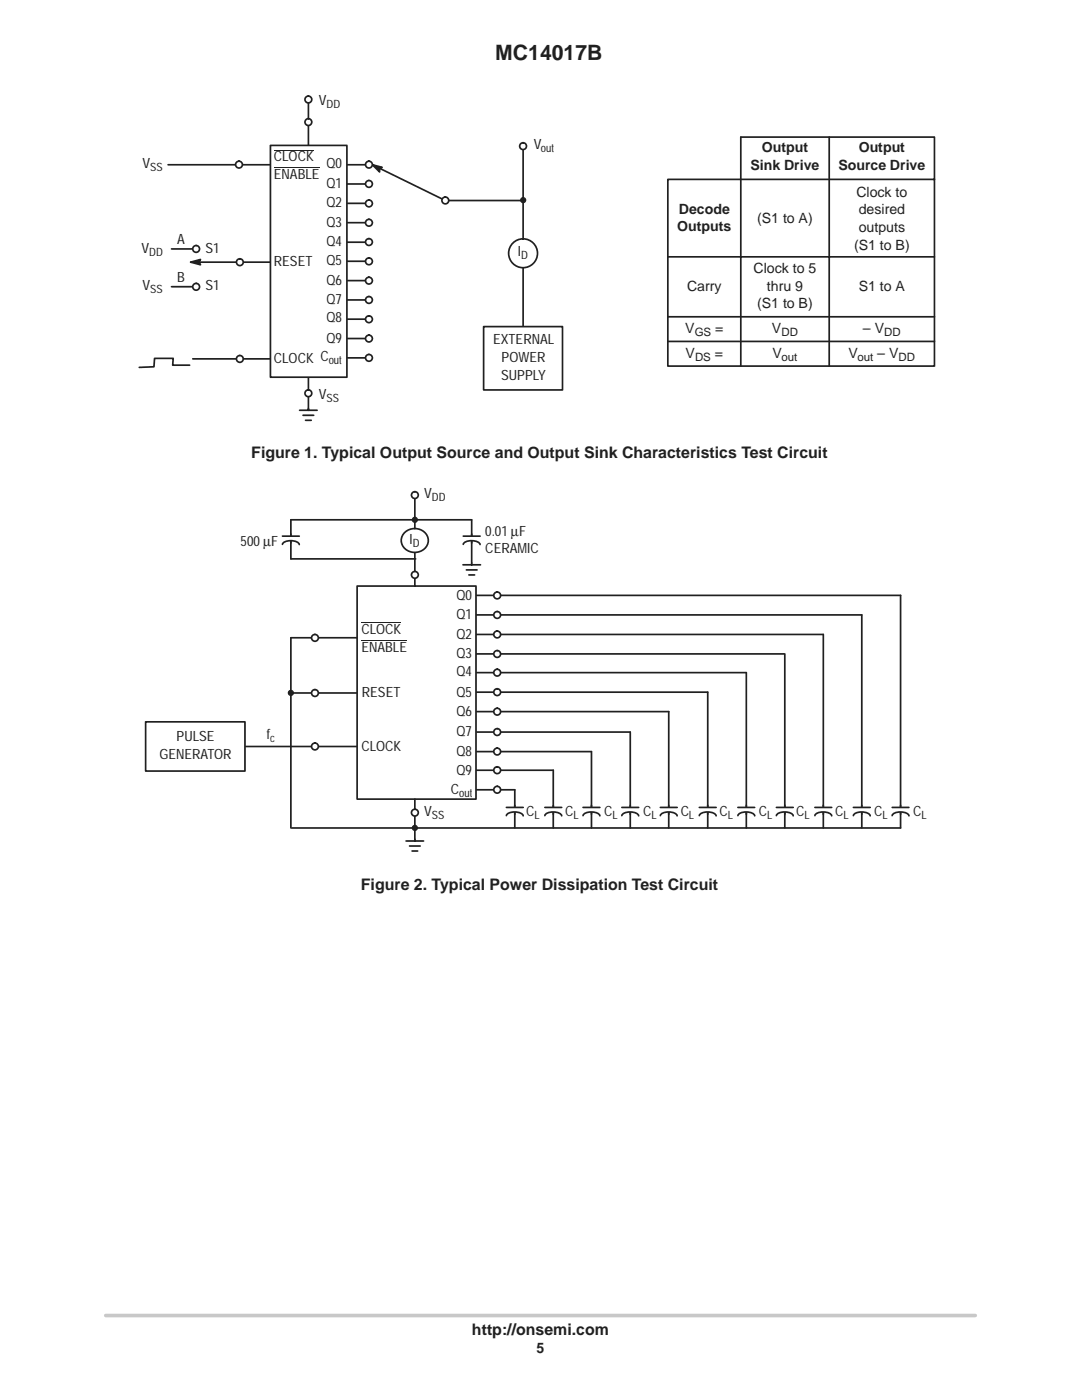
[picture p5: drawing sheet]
<svg xmlns="http://www.w3.org/2000/svg" width="216mm" height="279mm" viewBox="0 0 216 279" stroke-linecap="round" stroke-linejoin="round" font-family="sans-serif">
<path d="M21.1 262.5h173.5" fill="none" stroke="#c7c8ca" stroke-width=".72"/>
<path d="M38 52.3h16" fill="none" stroke="#231f20" stroke-width=".34"/>
<path d="M38 52.3l2-.5-.3 .5 .3 .5z" fill-rule="evenodd" fill="#231f20"/>
<path d="M104.4 29.2v36.1M38 52.3l2-.5-.3 .5 .3 .5zM59.8 81.9h3.5M60.5 82.9h2.1M61 83.9h1.1M61.5 81.5v.4" fill="none" stroke="#231f20" stroke-width=".34"/>
<circle cx="104.4" cy="50.5" r="2.88" fill="#fff"/>
<circle cx="104.4" cy="50.5" r="2.88" fill="none" stroke="#231f20" stroke-width=".34"/>
<path d="M96.5 65.2h15.7v12.6h-15.7z" fill-rule="evenodd" fill="#fff"/>
<path d="M96.5 65.2h15.7v12.6h-15.7z" fill="none" stroke="#231f20" stroke-width=".34"/>
<circle cx="104.4" cy="29.2" r=".68" fill="#fff"/>
<g fill="none" stroke="#231f20" stroke-width=".34">
<path d="M74.3 32.9l14.6 7.1h15.1"/>
<circle cx="104.4" cy="29.2" r=".68"/>
</g>
<circle cx="104.4" cy="39.9" r=".49" fill="#231f20" stroke="#231f20" stroke-width=".26"/>
<path d="M74.3 32.9l2 .5-.6 .3v.6z" fill="#231f20"/>
<path d="M74.3 32.9l2 .5-.6 .3v.6z" fill="none" stroke="#231f20" stroke-width=".34"/>
<circle cx="88.9" cy="40" r=".68" fill="#fff"/>
<g fill="none" stroke="#231f20" stroke-width=".34">
<path d="M61.5 19.9v62M68.1 32.9h6.2"/>
<circle cx="88.9" cy="40" r=".68"/>
</g>
<circle cx="73.6" cy="32.9" r=".68" fill="#fff"/>
<g fill="none" stroke="#231f20" stroke-width=".34">
<path d="M68.1 36.7h6.2"/>
<circle cx="73.6" cy="32.9" r=".68"/>
</g>
<circle cx="73.6" cy="36.7" r=".68" fill="#fff"/>
<g fill="none" stroke="#231f20" stroke-width=".34">
<path d="M68.1 40.6h6.2"/>
<circle cx="73.6" cy="36.7" r=".68"/>
</g>
<circle cx="73.6" cy="40.6" r=".68" fill="#fff"/>
<g fill="none" stroke="#231f20" stroke-width=".34">
<path d="M68.1 44.4h6.2"/>
<circle cx="73.6" cy="40.6" r=".68"/>
</g>
<circle cx="73.6" cy="44.4" r=".68" fill="#fff"/>
<g fill="none" stroke="#231f20" stroke-width=".34">
<path d="M68.1 48.3h6.2"/>
<circle cx="73.6" cy="44.4" r=".68"/>
</g>
<circle cx="73.6" cy="48.3" r=".68" fill="#fff"/>
<g fill="none" stroke="#231f20" stroke-width=".34">
<path d="M68.1 52.1h6.2"/>
<circle cx="73.6" cy="48.3" r=".68"/>
</g>
<circle cx="73.6" cy="52.2" r=".68" fill="#fff"/>
<g fill="none" stroke="#231f20" stroke-width=".34">
<path d="M68.1 56h6.2"/>
<circle cx="73.6" cy="52.2" r=".68"/>
</g>
<circle cx="73.6" cy="56" r=".68" fill="#fff"/>
<g fill="none" stroke="#231f20" stroke-width=".34">
<path d="M68.1 59.9h6.2"/>
<circle cx="73.6" cy="56" r=".68"/>
</g>
<circle cx="73.6" cy="59.9" r=".68" fill="#fff"/>
<g fill="none" stroke="#231f20" stroke-width=".34">
<path d="M68.1 63.7h6.2"/>
<circle cx="73.6" cy="59.9" r=".68"/>
</g>
<circle cx="73.6" cy="63.7" r=".68" fill="#fff"/>
<g fill="none" stroke="#231f20" stroke-width=".34">
<path d="M68.1 67.6h6.2"/>
<circle cx="73.6" cy="63.7" r=".68"/>
</g>
<circle cx="73.6" cy="67.6" r=".68" fill="#fff"/>
<g fill="none" stroke="#231f20" stroke-width=".34">
<path d="M68.1 71.4h6.2"/>
<circle cx="73.6" cy="67.6" r=".68"/>
</g>
<circle cx="73.6" cy="71.4" r=".68" fill="#fff"/>
<g fill="none" stroke="#231f20" stroke-width=".34">
<path d="M33.5 32.9h20.5"/>
<circle cx="73.6" cy="71.4" r=".68"/>
</g>
<circle cx="61.5" cy="19.9" r=".68" fill="#fff"/>
<circle cx="61.5" cy="19.9" r=".68" fill="none" stroke="#231f20" stroke-width=".34"/>
<circle cx="61.5" cy="24.4" r=".68" fill="#fff"/>
<circle cx="61.5" cy="24.4" r=".68" fill="none" stroke="#231f20" stroke-width=".34"/>
<circle cx="61.5" cy="78.5" r=".68" fill="#fff"/>
<g fill="none" stroke="#231f20" stroke-width=".34">
<path d="M34.2 49.7h4.9M34.2 57.2h4.9"/>
<circle cx="61.5" cy="78.5" r=".68"/>
</g>
<circle cx="39.1" cy="49.7" r=".68" fill="#fff"/>
<circle cx="39.1" cy="49.7" r=".68" fill="none" stroke="#231f20" stroke-width=".34"/>
<circle cx="39.1" cy="57.2" r=".68" fill="#fff"/>
<g fill="none" stroke="#231f20" stroke-width=".34">
<path d="M38.5 71.6h15.5"/>
<circle cx="39.1" cy="57.2" r=".68"/>
</g>
<circle cx="47.9" cy="71.6" r=".68" fill="#fff"/>
<circle cx="47.9" cy="71.6" r=".68" fill="none" stroke="#231f20" stroke-width=".34"/>
<circle cx="47.9" cy="52.3" r=".68" fill="#fff"/>
<g fill="none" stroke="#231f20" stroke-width=".34">
<path d="M37.8 72.9h-3.3l.1-1.4h-3.8l-.1 1.7-2.9 .1"/>
<circle cx="47.9" cy="52.3" r=".68"/>
</g>
<circle cx="47.7" cy="32.9" r=".68" fill="#fff"/>
<circle cx="47.7" cy="32.9" r=".68" fill="none" stroke="#231f20" stroke-width=".34"/>
<path d="M54 29h15.2v46.3h-15.2z" fill-rule="evenodd" fill="#fff"/>
<g fill="none" stroke="#231f20" stroke-width=".34">
<path d="M54 29h15.2v46.3h-15.2zM133.3 35.8h53.2v37.3h-53.2zM165.5 27.4v45.7M186.5 35.8v-8.4h-38.7v45.7M133.3 51.3h53.2M133.3 63.2h53.2M133.3 68.1h53.2M58 103.7h36.1M58 111.5h24.9M94.8 118.8h84.9M58 127.3h13.4M58 138.3h13.3"/>
<path d="M94.8 122.7h77.2M94.8 134.2h54.1M95 126.6h69.3M95 130.5h61.5M95 138.1h46.2M48.9 149h22.7M94.8 153.7h15.6M95 157.6h7.7M95.1 142h38.3M95.1 146.1h30.7M95.1 150h22.9M58.2 165.2h121.5"/>
</g>
<path d="M54.6 29.9h8M54.6 33.5h9.1" fill="none" stroke="#231f20" stroke-width=".2"/>
<path d="M71.3 117h23.7v42.5h-23.7z" fill-rule="evenodd" fill="#fff"/>
<g fill="none" stroke="#231f20" stroke-width=".34">
<path d="M82.8 98.8v18.2M58 103.7v7.8M71.3 117h23.7v42.5h-23.7zM94.1 103.7v8.7M179.7 118.8v46.4M58 127.3v37.9M141.2 138.1v27.1M148.9 134.2v31M156.6 130.5v34.7M164.3 126.6v38.6M172 122.7v42.5M102.7 157.6v7.6"/>
<path d="M110.4 153.7v11.5M118 150v15.2M125.8 146.1v19.1M133.4 142v23.2"/>
</g>
<path d="M29.1 144.1h19.8v9.8h-19.8z" fill-rule="evenodd" fill="#fff"/>
<path d="M29.1 144.1h19.8v9.8h-19.8z" fill="none" stroke="#231f20" stroke-width=".34"/>
<circle cx="99.2" cy="118.8" r=".68" fill="#fff"/>
<g fill="none" stroke="#231f20" stroke-width=".34">
<path d="M102.7 160.7v1.8"/>
<circle cx="99.2" cy="118.8" r=".68"/>
</g>
<path d="M101.1 161.1h3.3v.9h-3.3z" fill-rule="evenodd" fill="#fff"/>
<path d="M92.4 112.7h3.5M93.1 113.7h2.1M93.6 114.7h1.1M94.1 106.6v1.8M94.1 112.4v.3M101 162.8a2.08 2.08 0 0 1 2.7-.6l.6 .4 .1 .2M101 161.1h3.4" fill="none" stroke="#231f20" stroke-width=".34"/>
<path d="M92.5 107h3.4v.9h-3.4z" fill-rule="evenodd" fill="#fff"/>
<path d="M92.4 108.6a2.08 2.08 0 0 1 2.7-.5l.6 .3 .1 .3M92.4 107h3.4" fill="none" stroke="#231f20" stroke-width=".34"/>
<path d="M80.7 106.4a2.79 2.79 0 0 1 2.8-.8 2.79 2.79 0 0 1 2 2.3 2.72 2.72 0 0 1-2.7 2.3 2.72 2.72 0 0 1-2.7-2.3v-.6z" fill-rule="evenodd" fill="#fff"/>
<path d="M80.7 106.4a2.79 2.79 0 0 1 2.8-.8 2.79 2.79 0 0 1 2 2.3 2.72 2.72 0 0 1-2.7 2.3 2.72 2.72 0 0 1-2.7-2.3v-.6z" fill="none" stroke="#231f20" stroke-width=".34"/>
<g fill="#231f20" stroke="#231f20" stroke-width=".26">
<circle cx="82.8" cy="103.7" r=".49"/>
<circle cx="82.8" cy="165.2" r=".49"/>
</g>
<circle cx="82.8" cy="98.8" r=".68" fill="#fff"/>
<circle cx="82.8" cy="98.8" r=".68" fill="none" stroke="#231f20" stroke-width=".34"/>
<circle cx="82.8" cy="114.7" r=".68" fill="#fff"/>
<g fill="none" stroke="#231f20" stroke-width=".34">
<path d="M58 106.6v1.8"/>
<circle cx="82.8" cy="114.7" r=".68"/>
</g>
<path d="M56.4 107h3.4v.9h-3.4z" fill-rule="evenodd" fill="#fff"/>
<path d="M56.4 108.6a2.08 2.08 0 0 1 2.6-.5l.6 .3 .1 .3M56.4 107h3.3" fill="none" stroke="#231f20" stroke-width=".34"/>
<circle cx="58" cy="138.3" r=".49" fill="#231f20" stroke="#231f20" stroke-width=".26"/>
<circle cx="62.8" cy="127.3" r=".68" fill="#fff"/>
<circle cx="62.8" cy="127.3" r=".68" fill="none" stroke="#231f20" stroke-width=".34"/>
<circle cx="62.8" cy="138.3" r=".68" fill="#fff"/>
<circle cx="62.8" cy="138.3" r=".68" fill="none" stroke="#231f20" stroke-width=".34"/>
<circle cx="62.8" cy="149" r=".68" fill="#fff"/>
<g fill="none" stroke="#231f20" stroke-width=".34">
<path d="M82.8 159.5v8.3"/>
<circle cx="62.8" cy="149" r=".68"/>
</g>
<circle cx="82.8" cy="162.2" r=".68" fill="#fff"/>
<g fill="none" stroke="#231f20" stroke-width=".34">
<path d="M81 167.8h3.5M81.7 168.8h2.1M82.2 169.8h1.1M82.8 167.5v.3"/>
<circle cx="82.8" cy="162.2" r=".68"/>
</g>
<circle cx="99.2" cy="122.7" r=".68" fill="#fff"/>
<circle cx="99.2" cy="122.7" r=".68" fill="none" stroke="#231f20" stroke-width=".34"/>
<circle cx="99.2" cy="126.6" r=".68" fill="#fff"/>
<circle cx="99.2" cy="126.6" r=".68" fill="none" stroke="#231f20" stroke-width=".34"/>
<circle cx="99.2" cy="130.5" r=".68" fill="#fff"/>
<circle cx="99.2" cy="130.5" r=".68" fill="none" stroke="#231f20" stroke-width=".34"/>
<circle cx="99.2" cy="134.2" r=".68" fill="#fff"/>
<circle cx="99.2" cy="134.2" r=".68" fill="none" stroke="#231f20" stroke-width=".34"/>
<circle cx="99.2" cy="138.1" r=".68" fill="#fff"/>
<circle cx="99.2" cy="138.1" r=".68" fill="none" stroke="#231f20" stroke-width=".34"/>
<circle cx="99.2" cy="142" r=".68" fill="#fff"/>
<circle cx="99.2" cy="142" r=".68" fill="none" stroke="#231f20" stroke-width=".34"/>
<circle cx="99.2" cy="146.1" r=".68" fill="#fff"/>
<circle cx="99.2" cy="146.1" r=".68" fill="none" stroke="#231f20" stroke-width=".34"/>
<circle cx="99.2" cy="150" r=".68" fill="#fff"/>
<circle cx="99.2" cy="150" r=".68" fill="none" stroke="#231f20" stroke-width=".34"/>
<circle cx="99.2" cy="153.7" r=".68" fill="#fff"/>
<circle cx="99.2" cy="153.7" r=".68" fill="none" stroke="#231f20" stroke-width=".34"/>
<circle cx="99.2" cy="157.6" r=".68" fill="#fff"/>
<g fill="none" stroke="#231f20" stroke-width=".34">
<path d="M110.4 160.7v1.8"/>
<circle cx="99.2" cy="157.6" r=".68"/>
</g>
<path d="M108.8 161.1h3.3v.9h-3.3z" fill-rule="evenodd" fill="#fff"/>
<path d="M108.7 162.8a2.08 2.08 0 0 1 2.7-.6l.6 .4 .1 .2M108.7 161.1h3.4M118 160.7v1.8" fill="none" stroke="#231f20" stroke-width=".34"/>
<path d="M116.4 161.1h3.3v.9h-3.3z" fill-rule="evenodd" fill="#fff"/>
<path d="M116.3 162.8a2.08 2.08 0 0 1 2.7-.6l.6 .4 .1 .2M116.3 161.1h3.4M125.8 160.7v1.8" fill="none" stroke="#231f20" stroke-width=".34"/>
<path d="M124.1 161.1h3.4v.9h-3.4z" fill-rule="evenodd" fill="#fff"/>
<path d="M124.1 162.8a2.08 2.08 0 0 1 2.6-.6l.6 .4 .1 .2M124.1 161.1h3.3M133.4 160.7v1.8" fill="none" stroke="#231f20" stroke-width=".34"/>
<path d="M131.8 161.1h3.4v.9h-3.4z" fill-rule="evenodd" fill="#fff"/>
<path d="M131.8 162.8a2.08 2.08 0 0 1 2.6-.6l.6 .4 .1 .2M131.8 161.1h3.3M141.2 160.7v1.8" fill="none" stroke="#231f20" stroke-width=".34"/>
<path d="M139.6 161.1h3.4v.9h-3.4z" fill-rule="evenodd" fill="#fff"/>
<path d="M139.5 162.8a2.08 2.08 0 0 1 2.7-.6l.6 .4 .1 .2M139.5 161.1h3.4M148.9 160.7v1.8" fill="none" stroke="#231f20" stroke-width=".34"/>
<path d="M147.3 161.1h3.3v.9h-3.3z" fill-rule="evenodd" fill="#fff"/>
<path d="M147.2 162.8a2.08 2.08 0 0 1 2.7-.6l.6 .4 .1 .2M147.2 161.1h3.4M156.6 160.7v1.8" fill="none" stroke="#231f20" stroke-width=".34"/>
<path d="M155 161.1h3.3v.9h-3.3z" fill-rule="evenodd" fill="#fff"/>
<path d="M154.9 162.8a2.08 2.08 0 0 1 2.7-.6l.6 .4 .1 .2M154.9 161.1h3.4M164.3 160.7v1.8" fill="none" stroke="#231f20" stroke-width=".34"/>
<path d="M162.6 161.1h3.4v.9h-3.4z" fill-rule="evenodd" fill="#fff"/>
<path d="M162.6 162.8a2.08 2.08 0 0 1 2.7-.6l.6 .4 .1 .2M162.6 161.1h3.4M172 160.7v1.8" fill="none" stroke="#231f20" stroke-width=".34"/>
<path d="M170.3 161.1h3.4v.9h-3.4z" fill-rule="evenodd" fill="#fff"/>
<path d="M170.3 162.8a2.08 2.08 0 0 1 2.6-.6l.6 .4 .1 .2M170.3 161.1h3.3M179.7 160.7v1.8" fill="none" stroke="#231f20" stroke-width=".34"/>
<path d="M178.1 161.1h3.3v.9h-3.3z" fill-rule="evenodd" fill="#fff"/>
<path d="M178 162.8a2.08 2.08 0 0 1 2.7-.6l.6 .4 .1 .2M178 161.1h3.4" fill="none" stroke="#231f20" stroke-width=".34"/>
<path d="M72.1 124.3h7.9M72.1 127.8h9.1" fill="none" stroke="#231f20" stroke-width=".2"/>
<text font-size="4.2" fill="#231f20" x="98.8" y="11.9">MC14017B</text>
<g font-size="3.2" fill="#231f20">
<text x="50.1" y="91.4">Figure 1. Typical Output Source and Output Sink Characteristics Test Circuit</text>
<text x="72" y="177.6">Figure 2. Typical Power Dissipation Test Circuit</text>
<text x="94.2" y="266.4">http://onsemi.com</text>
</g>
<g font-size="2.8" fill="#231f20">
<text x="63.6" y="21">V</text>
<text x="106.5" y="29.8">V</text>
<text x="28.4" y="33.5">V</text>
<text x="54.6" y="32.2">CLOCK</text>
<text x="54.6" y="35.7">ENABLE</text>
<text x="65.1" y="33.5">Q0</text>
<text x="149.7" y="33.9">Sink Drive</text>
<text x="152" y="30.4">Output</text>
<text x="167.3" y="33.9">Source Drive</text>
<text x="171.3" y="30.4">Output</text>
<text x="65.1" y="37.6">Q1</text>
<text x="65.1" y="41.3">Q2</text>
<text x="170.9" y="39.3">Clock to</text>
<text x="65.1" y="45.4">Q3</text>
<text x="135.1" y="46.2">Outputs</text>
<text x="135.5" y="42.7">Decode</text>
<text x="151.1" y="44.5">(S1 to A)</text>
<text x="171.4" y="42.8">desired</text>
<text x="171.4" y="46.3">outputs</text>
<text x="28.2" y="50.5">V</text>
<text x="35.3" y="48.8">A</text>
<text x="41" y="50.5">S1</text>
<text x="54.6" y="53.2">RESET</text>
<text x="65.1" y="49.1">Q4</text>
<text x="65.1" y="52.8">Q5</text>
<text x="103.3" y="51.1">I</text>
<text x="170.4" y="49.8">(S1 to B)</text>
<text x="28.4" y="57.9">V</text>
<text x="35.3" y="56.2">B</text>
<text x="41" y="57.9">S1</text>
<text x="65.1" y="56.9">Q6</text>
<text x="137.1" y="58.1">Carry</text>
<text x="150.4" y="54.5">Clock to 5</text>
<text x="153" y="58">thru 9</text>
<text x="171.4" y="58.1">S1 to A</text>
<text x="65.1" y="60.6">Q7</text>
<text x="65.1" y="64.3">Q8</text>
<text x="151.1" y="61.5">(S1 to B)</text>
<text x="65.1" y="68.4">Q9</text>
<text x="98.4" y="68.7">EXTERNAL</text>
<text x="136.7" y="66.4">V</text>
<text x="136.8" y="71.5">V</text>
<text x="142.7" y="71.5">=</text>
<text x="142.7" y="66.4">=</text>
<text x="154" y="66.4">V</text>
<text x="154.2" y="71.5">V</text>
<text x="169.3" y="71.5">V</text>
<text x="172.2" y="66.4">– V</text>
<text x="175.1" y="71.5">– V</text>
<text x="54.6" y="72.5">CLOCK C</text>
<text x="100" y="75.8">SUPPLY</text>
<text x="100.1" y="72.3">POWER</text>
<text x="63.6" y="79.6">V</text>
<text x="84.6" y="99.4">V</text>
<text x="96.8" y="106.9">0.01 µF</text>
<text x="48" y="108.9">500µF</text>
<text x="81.7" y="108.6">I</text>
<text x="96.8" y="110.4">CERAMIC</text>
<text x="91.1" y="119.8">Q0</text>
<text x="91.1" y="123.5">Q1</text>
<text x="72.1" y="126.5">CLOCK</text>
<text x="72.1" y="130">ENABLE</text>
<text x="91.1" y="127.5">Q2</text>
<text x="91.1" y="131.3">Q3</text>
<text x="91.1" y="135">Q4</text>
<text x="72.2" y="139.1">RESET</text>
<text x="91.1" y="139.1">Q5</text>
<text x="91.1" y="142.8">Q6</text>
<text x="35.2" y="147.9">PULSE</text>
<text x="53.2" y="147.5">f</text>
<text x="72.1" y="149.9">CLOCK</text>
<text x="91.1" y="146.9">Q7</text>
<text x="31.8" y="151.4">GENERATOR</text>
<text x="91.1" y="150.9">Q8</text>
<text x="91.1" y="154.7">Q9</text>
<text x="90" y="158.4">C</text>
<text x="84.6" y="162.8">V</text>
<text x="105" y="162.8">C</text>
<text x="112.8" y="162.8">C</text>
<text x="120.6" y="162.8">C</text>
<text x="128.4" y="162.8">C</text>
<text x="135.8" y="162.8">C</text>
<text x="143.6" y="162.8">C</text>
<text x="151.4" y="162.8">C</text>
<text x="158.9" y="162.8">C</text>
<text x="166.6" y="162.8">C</text>
<text x="174.4" y="162.8">C</text>
<text x="182.2" y="162.8">C</text>
<text x="107.1" y="270">5</text>
</g>
<g font-size="2.3" fill="#231f20">
<text x="65.2" y="21.6">DD</text>
<text x="30" y="34.1">SS</text>
<text x="107.9" y="30.4">out</text>
<text x="29.8" y="51.1">DD</text>
<text x="104" y="51.7">D</text>
<text x="30" y="58.5">SS</text>
<text x="138.6" y="67">GS</text>
<text x="155.9" y="67">DD</text>
<text x="176.4" y="67">DD</text>
<text x="65.6" y="72.7">out</text>
<text x="138.7" y="72.1">DS</text>
<text x="155.9" y="72.1">out</text>
<text x="171.1" y="72.1">out</text>
<text x="179.3" y="72.1">DD</text>
<text x="65.2" y="80.2">SS</text>
<text x="86.2" y="100">DD</text>
<text x="82.4" y="109.2">D</text>
<text x="53.9" y="148.1">c</text>
<text x="91.6" y="159">out</text>
<text x="86.2" y="163.4">SS</text>
<text x="106.6" y="163.4">L</text>
<text x="114.4" y="163.4">L</text>
<text x="122.2" y="163.4">L</text>
<text x="130" y="163.4">L</text>
<text x="137.5" y="163.4">L</text>
<text x="145.3" y="163.4">L</text>
<text x="153.1" y="163.4">L</text>
<text x="160.5" y="163.4">L</text>
<text x="168.3" y="163.4">L</text>
<text x="176.1" y="163.4">L</text>
<text x="183.9" y="163.4">L</text>
</g>
</svg>
